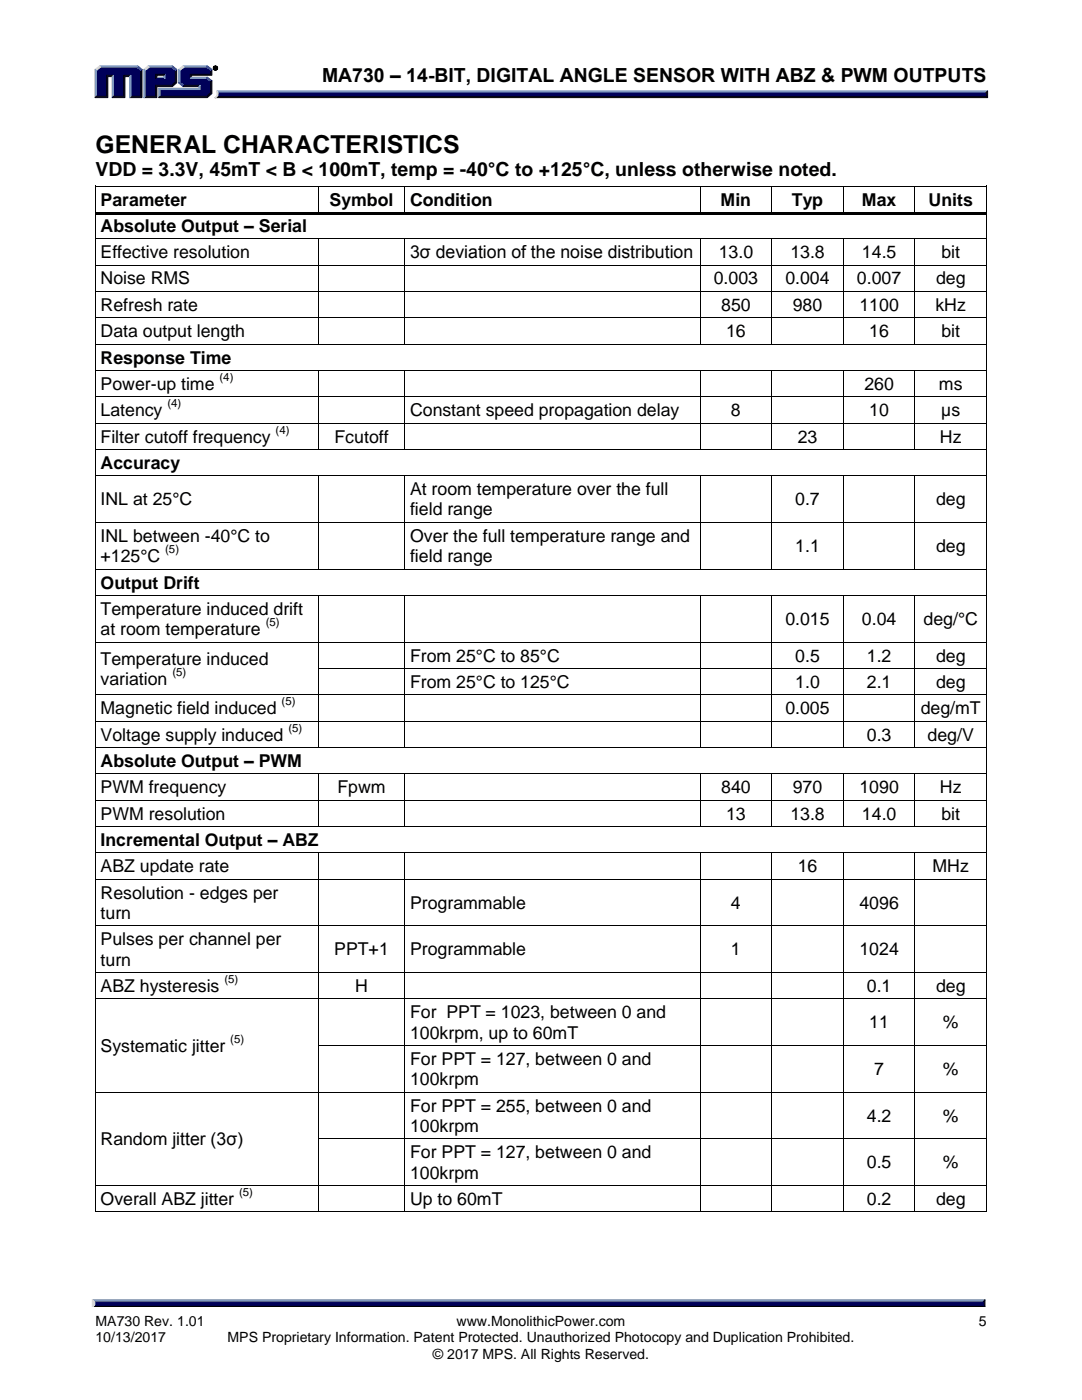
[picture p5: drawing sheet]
<svg xmlns="http://www.w3.org/2000/svg" width="216mm" height="279mm" viewBox="0 0 216 279" stroke-linecap="round" stroke-linejoin="round" font-family="sans-serif">
<g fill="#8099bf" stroke="#8099bf" stroke-width=".2">
<path d="M43.3 18.1h153.8l-.4 .7h-153.2z"/>
<path d="M31.3 15.4h1.4l.2 .3h-1.9z"/>
<path d="M36.5 13.1h4.9l-.3 .3h-4.4z"/>
<path d="M35.6 13.8l.3 .3v2.3l-.3 .1z"/>
<path d="M31.7 17.6h8v-.3l.3-.3v.9h-8.1z"/>
<path d="M31.7 17.6l.2 .3v1.3l-.2 .3z"/>
<path d="M38.2 15.4h3.2l-.2 .3h-3.2z"/>
<path d="M29.6 13.1h4.8l-.2 .3h-4.4z"/>
<path d="M28.7 13.8l.3 .3v5.1l-.3 .3z"/>
<path d="M32.9 14.8v.9l-.2-.3v-.4z"/>
<path d="M19.9 13.1h7.6l-.3 .3h-7.1z"/>
<path d="M19 13.8l.2 .3v5.1l-.2 .3z"/>
<path d="M22.4 15.3l.2-.3v4.2l-.2 .3z"/>
<path d="M25.8 15.3l.3-.3v4.2l-.3 .3z"/>
<path d="M18.4 259.4h178.1l-.4 .7h-177.2z"/>
</g>
<g fill="#000" stroke="#000" stroke-width=".2">
<path d="M43.5 18.8h153.2l.4 .7h-154.2a.67 .67 0 0 0 .6-.7zM18.9 260.1h177.3l.3 .8h-178.1z"/>
<path d="M42.5 13.6a.5 .5 0 0 1 1 0 .5 .5 0 0 1-1 0zM42.6 13.6a.4 .4 0 0 0 .8 0 .4 .4 0 0 0-.8 0zM42.8 13.4h.3l.1 .4-.2-.2-.2 .2zM42.9 13.4l.1 .2 .1-.1z"/>
</g>
<g fill="#000026" stroke="#000026" stroke-width=".2">
<path d="M197.1 18.1v1.4l-.4-.4v-.5z"/>
<path d="M36.7 17h3.3l-.3 .3h-3.2z"/>
<path d="M38 14.8h4v-.7l.3-.3v1.2h-4.1v.4l-.2 .3z"/>
<path d="M31.9 19.2h9.2l.9-.7v-2.2l.3-.2v2.6l-.9 .8h-9.7z"/>
<path d="M31 17h3.2l.8-.6v-2.3l.3-.3v2.7l-.9 .8h-3.1v2.2h-2.6l.3-.3h2z"/>
<path d="M31 14.8h1.9l-.2 .2h-1.4v.4l-.3 .3z"/>
<path d="M28.1 14.1l.2-.3v5.7h-2.5l.3-.3h2z"/>
<path d="M21.2 15h1.4l-.2 .3h-.9v4.2h-2.5l.2-.3h2z"/>
<path d="M24.7 15h1.4l-.3 .3h-.9v4.2h-2.5l.2-.3h2.1z"/>
<path d="M196.5 259.4v1.5l-.3-.4v-.6z"/>
</g>
<g fill="#000059" stroke="#000059" stroke-width=".2">
<path d="M43.5 18.6h153.2v.5h-153.3z"/>
<path d="M19.2 14.1l.9-.7h7.1l.9 .7v5.1h-2v-4.2h-1.4v4.2h-2.1v-4.2h-1.4v4.2h-2z"/>
<path d="M29 14.1l.8-.7h2.1v1.4h-.9v.9h1.9v-.9h-1.2v-1.4h2.5l.8 .7v2.3l-.8 .6h-3.2v2.2h-2z"/>
<path d="M31.9 17.9h8v-.9h-3.2l-.8-.6v-2.3l.8-.7h4.4l.9 .7v.7h-4v.9h3.1l.9 .6v2.2l-.9 .7h-9.2z"/>
<path d="M18.9 259.9h177.3v.6h-177.3z"/>
</g>
<g fill="#d9d9d9" stroke="#d9d9d9" stroke-width=".2">
<path d="M43.3 18.1l.2 .5a.81 .81 0 0 1-.6 .9 1.13 1.13 0 0 0 .4-1.4z"/>
<path d="M35.6 13.8l.9-.7 .2 .3-.8 .7z"/>
<path d="M28.7 13.8l.9-.7 .2 .3-.8 .7z"/>
<path d="M19 13.8l.9-.7 .2 .3-.9 .7z"/>
<path d="M18.4 259.4l.5 .5v.5l-.5 .5z"/>
</g>
<g fill="#1a5999" stroke="#1a5999" stroke-width=".2">
<path d="M35.6 16.5l.3-.1 .8 .6-.2 .3z"/>
<path d="M41.4 15.4l.9 .7-.3 .2-.9-.6z"/>
<path d="M34.4 13.1l.9 .7-.3 .3-.8-.7z"/>
<path d="M27.5 13.1l.8 .7-.2 .3-.9-.7z"/>
<path d="M41.4 13.1l.9 .7-.3 .3-.9-.7z"/>
</g>
<g fill="#000">
<path d="M19 37.1h.1v.7h-.1z" fill-rule="evenodd"/>
<path d="M19 37.1h.1v.1h-.1z" fill-rule="evenodd"/>
<path d="M63.4 37.2h.2v.6h-.2z" fill-rule="evenodd"/>
<path d="M63.4 37.1h.2v.1h-.2z" fill-rule="evenodd"/>
<path d="M80.7 37.2h.2v.6h-.2z" fill-rule="evenodd"/>
<path d="M80.7 37.1h.2v.1h-.2z" fill-rule="evenodd"/>
<path d="M139.6 37.2h.2v.6h-.2z" fill-rule="evenodd"/>
<path d="M139.6 37.1h.2v.1h-.2z" fill-rule="evenodd"/>
<path d="M153.9 37.2h.2v.6h-.2z" fill-rule="evenodd"/>
<path d="M153.9 37.1h.2v.1h-.2z" fill-rule="evenodd"/>
<path d="M168.2 37.2h.2v.6h-.2z" fill-rule="evenodd"/>
<path d="M168.2 37.1h.2v.1h-.2z" fill-rule="evenodd"/>
<path d="M182.5 37.2h.2v.6h-.2z" fill-rule="evenodd"/>
<path d="M182.5 37.1h.2v.1h-.2z" fill-rule="evenodd"/>
<path d="M196.8 37.1h.2v.7h-.2z" fill-rule="evenodd"/>
<path d="M196.8 37.1h.2v.1h-.2z" fill-rule="evenodd"/>
<path d="M19 42.3h.1v.7h-.1z" fill-rule="evenodd"/>
<path d="M19 47.6h.1v.7h-.1z" fill-rule="evenodd"/>
<path d="M19 52.8h.1v.7h-.1z" fill-rule="evenodd"/>
<path d="M19 58.1h.1v.7h-.1z" fill-rule="evenodd"/>
<path d="M19.1 42.3h44.3v.5h-44.3z" fill-rule="evenodd"/>
<path d="M63.4 42.3h.6v.5h-.6z" fill-rule="evenodd"/>
<path d="M63.4 47.7h.2v.6h-.2z" fill-rule="evenodd"/>
<path d="M63.4 47.6h.2v.1h-.2z" fill-rule="evenodd"/>
<path d="M63.4 52.8h.2v.7h-.2z" fill-rule="evenodd"/>
<path d="M63.4 58.1h.2v.7h-.2z" fill-rule="evenodd"/>
<path d="M64 42.3h16.7v.5h-16.7z" fill-rule="evenodd"/>
<path d="M80.7 42.3h.5v.5h-.5z" fill-rule="evenodd"/>
<path d="M80.7 47.7h.2v.6h-.2z" fill-rule="evenodd"/>
<path d="M80.7 47.6h.2v.1h-.2z" fill-rule="evenodd"/>
<path d="M80.7 52.8h.2v.7h-.2z" fill-rule="evenodd"/>
<path d="M80.7 58.1h.2v.7h-.2z" fill-rule="evenodd"/>
<path d="M81.2 42.3h58.4v.5h-58.4z" fill-rule="evenodd"/>
<path d="M139.6 42.3h.6v.5h-.6z" fill-rule="evenodd"/>
<path d="M139.6 47.7h.2v.6h-.2z" fill-rule="evenodd"/>
<path d="M139.6 47.6h.2v.1h-.2z" fill-rule="evenodd"/>
<path d="M139.6 52.8h.2v.7h-.2z" fill-rule="evenodd"/>
<path d="M139.6 58.1h.2v.7h-.2z" fill-rule="evenodd"/>
<path d="M140.2 42.3h13.7v.5h-13.7z" fill-rule="evenodd"/>
<path d="M153.9 42.3h.5v.5h-.5z" fill-rule="evenodd"/>
<path d="M153.9 47.7h.2v.6h-.2z" fill-rule="evenodd"/>
<path d="M153.9 47.6h.2v.1h-.2z" fill-rule="evenodd"/>
<path d="M153.9 52.8h.2v.7h-.2z" fill-rule="evenodd"/>
<path d="M153.9 58.1h.2v.7h-.2z" fill-rule="evenodd"/>
<path d="M154.4 42.3h13.8v.5h-13.8z" fill-rule="evenodd"/>
<path d="M168.2 42.3h.5v.5h-.5z" fill-rule="evenodd"/>
<path d="M168.2 47.7h.2v.6h-.2z" fill-rule="evenodd"/>
<path d="M168.2 47.6h.2v.1h-.2z" fill-rule="evenodd"/>
<path d="M168.2 52.8h.2v.7h-.2z" fill-rule="evenodd"/>
<path d="M168.2 58.1h.2v.7h-.2z" fill-rule="evenodd"/>
<path d="M168.7 42.3h13.8v.5h-13.8z" fill-rule="evenodd"/>
<path d="M182.5 42.3h.5v.5h-.5z" fill-rule="evenodd"/>
<path d="M182.5 47.7h.2v.6h-.2z" fill-rule="evenodd"/>
<path d="M182.5 47.6h.2v.1h-.2z" fill-rule="evenodd"/>
<path d="M182.5 52.8h.2v.7h-.2z" fill-rule="evenodd"/>
<path d="M182.5 58.1h.2v.7h-.2z" fill-rule="evenodd"/>
<path d="M183 42.3h13.8v.5h-13.8z" fill-rule="evenodd"/>
<path d="M196.8 42.3h.2v.7h-.2z" fill-rule="evenodd"/>
<path d="M196.8 47.6h.2v.7h-.2z" fill-rule="evenodd"/>
<path d="M196.8 52.8h.2v.7h-.2z" fill-rule="evenodd"/>
<path d="M196.8 58.1h.2v.7h-.2z" fill-rule="evenodd"/>
<path d="M19 63.3h.1v.7h-.1z" fill-rule="evenodd"/>
<path d="M19 68.6h.1v.7h-.1z" fill-rule="evenodd"/>
<path d="M19 73.9h.1v.7h-.1z" fill-rule="evenodd"/>
<path d="M19 79.1h.1v.7h-.1z" fill-rule="evenodd"/>
<path d="M63.4 63.3h.2v.7h-.2z" fill-rule="evenodd"/>
<path d="M63.4 68.6h.2v.2h-.2z" fill-rule="evenodd"/>
<path d="M63.4 74h.2v.6h-.2z" fill-rule="evenodd"/>
<path d="M63.4 73.9h.2v.1h-.2z" fill-rule="evenodd"/>
<path d="M63.4 79.1h.2v.7h-.2z" fill-rule="evenodd"/>
<path d="M80.7 63.3h.2v.7h-.2z" fill-rule="evenodd"/>
<path d="M80.7 68.6h.2v.2h-.2z" fill-rule="evenodd"/>
<path d="M80.7 74h.2v.6h-.2z" fill-rule="evenodd"/>
<path d="M80.7 73.9h.2v.1h-.2z" fill-rule="evenodd"/>
<path d="M80.7 79.1h.2v.7h-.2z" fill-rule="evenodd"/>
<path d="M139.6 63.3h.2v.7h-.2z" fill-rule="evenodd"/>
<path d="M139.6 68.6h.2v.2h-.2z" fill-rule="evenodd"/>
<path d="M139.6 74h.2v.6h-.2z" fill-rule="evenodd"/>
<path d="M139.6 73.9h.2v.1h-.2z" fill-rule="evenodd"/>
<path d="M139.6 79.1h.2v.7h-.2z" fill-rule="evenodd"/>
<path d="M153.9 63.3h.2v.7h-.2z" fill-rule="evenodd"/>
<path d="M153.9 68.6h.2v.2h-.2z" fill-rule="evenodd"/>
<path d="M153.9 74h.2v.6h-.2z" fill-rule="evenodd"/>
<path d="M153.9 73.9h.2v.1h-.2z" fill-rule="evenodd"/>
<path d="M153.9 79.1h.2v.7h-.2z" fill-rule="evenodd"/>
<path d="M168.2 63.3h.2v.7h-.2z" fill-rule="evenodd"/>
<path d="M168.2 68.6h.2v.2h-.2z" fill-rule="evenodd"/>
<path d="M168.2 74h.2v.6h-.2z" fill-rule="evenodd"/>
<path d="M168.2 73.9h.2v.1h-.2z" fill-rule="evenodd"/>
<path d="M168.2 79.1h.2v.7h-.2z" fill-rule="evenodd"/>
<path d="M182.5 63.3h.2v.7h-.2z" fill-rule="evenodd"/>
<path d="M182.5 68.6h.2v.2h-.2z" fill-rule="evenodd"/>
<path d="M182.5 74h.2v.6h-.2z" fill-rule="evenodd"/>
<path d="M182.5 73.9h.2v.1h-.2z" fill-rule="evenodd"/>
<path d="M182.5 79.1h.2v.7h-.2z" fill-rule="evenodd"/>
<path d="M196.8 63.3h.2v.7h-.2z" fill-rule="evenodd"/>
<path d="M196.8 68.6h.2v.7h-.2z" fill-rule="evenodd"/>
<path d="M196.8 73.9h.2v.7h-.2z" fill-rule="evenodd"/>
<path d="M196.8 79.1h.2v.7h-.2z" fill-rule="evenodd"/>
<path d="M19 84.4h.1v.7h-.1z" fill-rule="evenodd"/>
<path d="M19 89.6h.1v.7h-.1z" fill-rule="evenodd"/>
<path d="M19 94.9h.1v.7h-.1z" fill-rule="evenodd"/>
<path d="M63.4 84.4h.2v.7h-.2z" fill-rule="evenodd"/>
<path d="M63.4 89.6h.2v.2h-.2z" fill-rule="evenodd"/>
<path d="M63.4 95h.2v.6h-.2z" fill-rule="evenodd"/>
<path d="M63.4 94.9h.2v.1h-.2z" fill-rule="evenodd"/>
<path d="M80.7 84.4h.2v.7h-.2z" fill-rule="evenodd"/>
<path d="M80.7 89.6h.2v.2h-.2z" fill-rule="evenodd"/>
<path d="M80.7 95h.2v.6h-.2z" fill-rule="evenodd"/>
<path d="M80.7 94.9h.2v.1h-.2z" fill-rule="evenodd"/>
<path d="M139.6 84.4h.2v.7h-.2z" fill-rule="evenodd"/>
<path d="M139.6 89.6h.2v.2h-.2z" fill-rule="evenodd"/>
<path d="M139.6 95h.2v.6h-.2z" fill-rule="evenodd"/>
<path d="M139.6 94.9h.2v.1h-.2z" fill-rule="evenodd"/>
<path d="M153.9 84.4h.2v.7h-.2z" fill-rule="evenodd"/>
<path d="M153.9 89.6h.2v.2h-.2z" fill-rule="evenodd"/>
<path d="M153.9 95h.2v.6h-.2z" fill-rule="evenodd"/>
<path d="M153.9 94.9h.2v.1h-.2z" fill-rule="evenodd"/>
<path d="M168.2 84.4h.2v.7h-.2z" fill-rule="evenodd"/>
<path d="M168.2 89.6h.2v.2h-.2z" fill-rule="evenodd"/>
<path d="M168.2 95h.2v.6h-.2z" fill-rule="evenodd"/>
<path d="M168.2 94.9h.2v.1h-.2z" fill-rule="evenodd"/>
<path d="M182.5 84.4h.2v.7h-.2z" fill-rule="evenodd"/>
<path d="M182.5 89.6h.2v.2h-.2z" fill-rule="evenodd"/>
<path d="M182.5 95h.2v.6h-.2z" fill-rule="evenodd"/>
<path d="M182.5 94.9h.2v.1h-.2z" fill-rule="evenodd"/>
<path d="M196.8 84.4h.2v.7h-.2z" fill-rule="evenodd"/>
<path d="M196.8 89.6h.2v.7h-.2z" fill-rule="evenodd"/>
<path d="M196.8 94.9h.2v.7h-.2z" fill-rule="evenodd"/>
<path d="M19 104.2h.1v.7h-.1z" fill-rule="evenodd"/>
<path d="M19 113.5h.1v.7h-.1z" fill-rule="evenodd"/>
<path d="M19 118.8h.1v.7h-.1z" fill-rule="evenodd"/>
<path d="M63.4 104.2h.2v.7h-.2z" fill-rule="evenodd"/>
<path d="M63.4 113.5h.2v.2h-.2z" fill-rule="evenodd"/>
<path d="M63.4 118.9h.2v.6h-.2z" fill-rule="evenodd"/>
<path d="M63.4 118.8h.2v.1h-.2z" fill-rule="evenodd"/>
<path d="M80.7 104.2h.2v.7h-.2z" fill-rule="evenodd"/>
<path d="M80.7 113.5h.2v.2h-.2z" fill-rule="evenodd"/>
<path d="M80.7 118.9h.2v.6h-.2z" fill-rule="evenodd"/>
<path d="M80.7 118.8h.2v.1h-.2z" fill-rule="evenodd"/>
<path d="M139.6 104.2h.2v.7h-.2z" fill-rule="evenodd"/>
<path d="M139.6 113.5h.2v.2h-.2z" fill-rule="evenodd"/>
<path d="M139.6 118.9h.2v.6h-.2z" fill-rule="evenodd"/>
<path d="M139.6 118.8h.2v.1h-.2z" fill-rule="evenodd"/>
<path d="M153.9 104.2h.2v.7h-.2z" fill-rule="evenodd"/>
<path d="M153.9 113.5h.2v.2h-.2z" fill-rule="evenodd"/>
<path d="M153.9 118.9h.2v.6h-.2z" fill-rule="evenodd"/>
<path d="M153.9 118.8h.2v.1h-.2z" fill-rule="evenodd"/>
<path d="M168.2 104.2h.2v.7h-.2z" fill-rule="evenodd"/>
<path d="M168.2 113.5h.2v.2h-.2z" fill-rule="evenodd"/>
<path d="M168.2 118.9h.2v.6h-.2z" fill-rule="evenodd"/>
<path d="M168.2 118.8h.2v.1h-.2z" fill-rule="evenodd"/>
<path d="M182.5 104.2h.2v.7h-.2z" fill-rule="evenodd"/>
<path d="M182.5 113.5h.2v.2h-.2z" fill-rule="evenodd"/>
<path d="M182.5 118.9h.2v.6h-.2z" fill-rule="evenodd"/>
<path d="M182.5 118.8h.2v.1h-.2z" fill-rule="evenodd"/>
<path d="M196.8 104.2h.2v.7h-.2z" fill-rule="evenodd"/>
<path d="M196.8 113.5h.2v.7h-.2z" fill-rule="evenodd"/>
<path d="M196.8 118.8h.2v.7h-.2z" fill-rule="evenodd"/>
<path d="M19 128.1h.1v.7h-.1z" fill-rule="evenodd"/>
<path d="M19 133.3h.1v.7h-.1z" fill-rule="evenodd"/>
<path d="M19 138.6h.1v.7h-.1z" fill-rule="evenodd"/>
<path d="M63.4 128.1h.2v.7h-.2z" fill-rule="evenodd"/>
<path d="M63.4 133.3h.2v.7h-.2z" fill-rule="evenodd"/>
<path d="M63.4 138.6h.2v.7h-.2z" fill-rule="evenodd"/>
<path d="M80.7 128.1h.2v.7h-.2z" fill-rule="evenodd"/>
<path d="M80.7 133.3h.2v.7h-.2z" fill-rule="evenodd"/>
<path d="M80.7 138.6h.2v.7h-.2z" fill-rule="evenodd"/>
<path d="M139.6 128.1h.2v.7h-.2z" fill-rule="evenodd"/>
<path d="M139.6 133.3h.2v.7h-.2z" fill-rule="evenodd"/>
<path d="M139.6 138.6h.2v.7h-.2z" fill-rule="evenodd"/>
<path d="M153.9 128.1h.2v.7h-.2z" fill-rule="evenodd"/>
<path d="M153.9 133.3h.2v.7h-.2z" fill-rule="evenodd"/>
<path d="M153.9 138.6h.2v.7h-.2z" fill-rule="evenodd"/>
<path d="M168.2 128.1h.2v.7h-.2z" fill-rule="evenodd"/>
<path d="M168.2 133.3h.2v.7h-.2z" fill-rule="evenodd"/>
<path d="M168.2 138.6h.2v.7h-.2z" fill-rule="evenodd"/>
<path d="M182.5 128.1h.2v.7h-.2z" fill-rule="evenodd"/>
<path d="M182.5 133.3h.2v.7h-.2z" fill-rule="evenodd"/>
<path d="M182.5 138.6h.2v.7h-.2z" fill-rule="evenodd"/>
<path d="M196.8 128.1h.2v.7h-.2z" fill-rule="evenodd"/>
<path d="M196.8 133.3h.2v.7h-.2z" fill-rule="evenodd"/>
<path d="M196.8 138.6h.2v.7h-.2z" fill-rule="evenodd"/>
<path d="M19 143.8h.1v.7h-.1z" fill-rule="evenodd"/>
<path d="M19 149.1h.1v.7h-.1z" fill-rule="evenodd"/>
<path d="M19 154.4h.1v.7h-.1z" fill-rule="evenodd"/>
<path d="M63.4 143.8h.2v.7h-.2z" fill-rule="evenodd"/>
<path d="M63.4 149.1h.2v.2h-.2z" fill-rule="evenodd"/>
<path d="M63.4 154.5h.2v.6h-.2z" fill-rule="evenodd"/>
<path d="M63.4 154.4h.2v.1h-.2z" fill-rule="evenodd"/>
<path d="M80.7 143.8h.2v.7h-.2z" fill-rule="evenodd"/>
<path d="M80.7 149.1h.2v.2h-.2z" fill-rule="evenodd"/>
<path d="M80.7 154.5h.2v.6h-.2z" fill-rule="evenodd"/>
<path d="M80.7 154.4h.2v.1h-.2z" fill-rule="evenodd"/>
<path d="M139.6 143.8h.2v.7h-.2z" fill-rule="evenodd"/>
<path d="M139.6 149.1h.2v.2h-.2z" fill-rule="evenodd"/>
<path d="M139.6 154.5h.2v.6h-.2z" fill-rule="evenodd"/>
<path d="M139.6 154.4h.2v.1h-.2z" fill-rule="evenodd"/>
<path d="M153.9 143.8h.2v.7h-.2z" fill-rule="evenodd"/>
<path d="M153.9 149.1h.2v.2h-.2z" fill-rule="evenodd"/>
<path d="M153.9 154.5h.2v.6h-.2z" fill-rule="evenodd"/>
<path d="M153.9 154.4h.2v.1h-.2z" fill-rule="evenodd"/>
<path d="M168.2 143.8h.2v.7h-.2z" fill-rule="evenodd"/>
<path d="M168.2 149.1h.2v.2h-.2z" fill-rule="evenodd"/>
<path d="M168.2 154.5h.2v.6h-.2z" fill-rule="evenodd"/>
<path d="M168.2 154.4h.2v.1h-.2z" fill-rule="evenodd"/>
<path d="M182.5 143.8h.2v.7h-.2z" fill-rule="evenodd"/>
<path d="M182.5 149.1h.2v.2h-.2z" fill-rule="evenodd"/>
<path d="M182.5 154.5h.2v.6h-.2z" fill-rule="evenodd"/>
<path d="M182.5 154.4h.2v.1h-.2z" fill-rule="evenodd"/>
<path d="M196.8 143.8h.2v.7h-.2z" fill-rule="evenodd"/>
<path d="M196.8 149.1h.2v.7h-.2z" fill-rule="evenodd"/>
<path d="M196.8 154.4h.2v.7h-.2z" fill-rule="evenodd"/>
<path d="M19 159.6h.1v.7h-.1z" fill-rule="evenodd"/>
<path d="M19 164.9h.1v.7h-.1z" fill-rule="evenodd"/>
<path d="M19 170.1h.1v.7h-.1z" fill-rule="evenodd"/>
<path d="M19 175.4h.1v.7h-.1z" fill-rule="evenodd"/>
<path d="M63.4 159.6h.2v.7h-.2z" fill-rule="evenodd"/>
<path d="M63.4 164.9h.2v.2h-.2z" fill-rule="evenodd"/>
<path d="M63.4 170.3h.2v.5h-.2z" fill-rule="evenodd"/>
<path d="M63.4 170.1h.2v.2h-.2z" fill-rule="evenodd"/>
<path d="M63.4 175.4h.2v.7h-.2z" fill-rule="evenodd"/>
<path d="M80.7 159.6h.2v.7h-.2z" fill-rule="evenodd"/>
<path d="M80.7 164.9h.2v.2h-.2z" fill-rule="evenodd"/>
<path d="M80.7 170.3h.2v.5h-.2z" fill-rule="evenodd"/>
<path d="M80.7 170.1h.2v.2h-.2z" fill-rule="evenodd"/>
<path d="M80.7 175.4h.2v.7h-.2z" fill-rule="evenodd"/>
<path d="M139.6 159.6h.2v.7h-.2z" fill-rule="evenodd"/>
<path d="M139.6 164.9h.2v.2h-.2z" fill-rule="evenodd"/>
<path d="M139.6 170.3h.2v.5h-.2z" fill-rule="evenodd"/>
<path d="M139.6 170.1h.2v.2h-.2z" fill-rule="evenodd"/>
<path d="M139.6 175.4h.2v.7h-.2z" fill-rule="evenodd"/>
<path d="M153.9 159.6h.2v.7h-.2z" fill-rule="evenodd"/>
<path d="M153.9 164.9h.2v.2h-.2z" fill-rule="evenodd"/>
<path d="M153.9 170.3h.2v.5h-.2z" fill-rule="evenodd"/>
<path d="M153.9 170.1h.2v.2h-.2z" fill-rule="evenodd"/>
<path d="M153.9 175.4h.2v.7h-.2z" fill-rule="evenodd"/>
<path d="M168.2 159.6h.2v.7h-.2z" fill-rule="evenodd"/>
<path d="M168.2 164.9h.2v.2h-.2z" fill-rule="evenodd"/>
<path d="M168.2 170.3h.2v.5h-.2z" fill-rule="evenodd"/>
<path d="M168.2 170.1h.2v.2h-.2z" fill-rule="evenodd"/>
<path d="M168.2 175.4h.2v.7h-.2z" fill-rule="evenodd"/>
<path d="M182.5 159.6h.2v.7h-.2z" fill-rule="evenodd"/>
<path d="M182.5 164.9h.2v.2h-.2z" fill-rule="evenodd"/>
<path d="M182.5 170.3h.2v.5h-.2z" fill-rule="evenodd"/>
<path d="M182.5 170.1h.2v.2h-.2z" fill-rule="evenodd"/>
<path d="M182.5 175.4h.2v.7h-.2z" fill-rule="evenodd"/>
<path d="M196.8 159.6h.2v.7h-.2z" fill-rule="evenodd"/>
<path d="M196.8 164.9h.2v.7h-.2z" fill-rule="evenodd"/>
<path d="M196.8 170.1h.2v.7h-.2z" fill-rule="evenodd"/>
<path d="M196.8 175.4h.2v.7h-.2z" fill-rule="evenodd"/>
<path d="M19 184.7h.1v.7h-.1z" fill-rule="evenodd"/>
<path d="M19 194h.1v.7h-.1z" fill-rule="evenodd"/>
<path d="M19 199.3h.1v.7h-.1z" fill-rule="evenodd"/>
<path d="M63.4 184.7h.2v.7h-.2z" fill-rule="evenodd"/>
<path d="M63.4 194h.2v.7h-.2z" fill-rule="evenodd"/>
<path d="M63.4 199.3h.2v.7h-.2z" fill-rule="evenodd"/>
<path d="M80.7 184.7h.2v.7h-.2z" fill-rule="evenodd"/>
<path d="M80.7 194h.2v.7h-.2z" fill-rule="evenodd"/>
<path d="M80.7 199.3h.2v.7h-.2z" fill-rule="evenodd"/>
<path d="M139.6 184.7h.2v.7h-.2z" fill-rule="evenodd"/>
<path d="M139.6 194h.2v.7h-.2z" fill-rule="evenodd"/>
<path d="M139.6 199.3h.2v.7h-.2z" fill-rule="evenodd"/>
<path d="M153.9 184.7h.2v.7h-.2z" fill-rule="evenodd"/>
<path d="M153.9 194h.2v.7h-.2z" fill-rule="evenodd"/>
<path d="M153.9 199.3h.2v.7h-.2z" fill-rule="evenodd"/>
<path d="M168.2 184.7h.2v.7h-.2z" fill-rule="evenodd"/>
<path d="M168.2 194h.2v.7h-.2z" fill-rule="evenodd"/>
<path d="M168.2 199.3h.2v.7h-.2z" fill-rule="evenodd"/>
<path d="M182.5 184.7h.2v.7h-.2z" fill-rule="evenodd"/>
<path d="M182.5 194h.2v.7h-.2z" fill-rule="evenodd"/>
<path d="M182.5 199.3h.2v.7h-.2z" fill-rule="evenodd"/>
<path d="M196.8 184.7h.2v.7h-.2z" fill-rule="evenodd"/>
<path d="M196.8 194h.2v.7h-.2z" fill-rule="evenodd"/>
<path d="M196.8 199.3h.2v.7h-.2z" fill-rule="evenodd"/>
<path d="M19 208.6h.1v.7h-.1z" fill-rule="evenodd"/>
<path d="M19 217.9h.1v.7h-.1z" fill-rule="evenodd"/>
<path d="M63.4 208.6h.2v.7h-.2z" fill-rule="evenodd"/>
<path d="M63.4 217.9h.2v.7h-.2z" fill-rule="evenodd"/>
<path d="M80.7 208.6h.2v.7h-.2z" fill-rule="evenodd"/>
<path d="M80.7 217.9h.2v.7h-.2z" fill-rule="evenodd"/>
<path d="M139.6 208.6h.2v.7h-.2z" fill-rule="evenodd"/>
<path d="M139.6 217.9h.2v.7h-.2z" fill-rule="evenodd"/>
<path d="M153.9 208.6h.2v.7h-.2z" fill-rule="evenodd"/>
<path d="M153.9 217.9h.2v.7h-.2z" fill-rule="evenodd"/>
<path d="M168.2 208.6h.2v.7h-.2z" fill-rule="evenodd"/>
<path d="M168.2 217.9h.2v.7h-.2z" fill-rule="evenodd"/>
<path d="M182.5 208.6h.2v.7h-.2z" fill-rule="evenodd"/>
<path d="M182.5 217.9h.2v.7h-.2z" fill-rule="evenodd"/>
<path d="M196.8 208.6h.2v.7h-.2z" fill-rule="evenodd"/>
<path d="M196.8 217.9h.2v.7h-.2z" fill-rule="evenodd"/>
<path d="M19 227.2h.1v.7h-.1z" fill-rule="evenodd"/>
<path d="M19 236.5h.1v.7h-.1z" fill-rule="evenodd"/>
<path d="M63.4 227.2h.2v.7h-.2z" fill-rule="evenodd"/>
<path d="M63.4 236.5h.2v.7h-.2z" fill-rule="evenodd"/>
<path d="M80.7 227.2h.2v.7h-.2z" fill-rule="evenodd"/>
<path d="M80.7 236.5h.2v.7h-.2z" fill-rule="evenodd"/>
<path d="M139.6 227.2h.2v.7h-.2z" fill-rule="evenodd"/>
<path d="M139.6 236.5h.2v.7h-.2z" fill-rule="evenodd"/>
<path d="M153.9 227.2h.2v.7h-.2z" fill-rule="evenodd"/>
<path d="M153.9 236.5h.2v.7h-.2z" fill-rule="evenodd"/>
<path d="M168.2 227.2h.2v.7h-.2z" fill-rule="evenodd"/>
<path d="M168.2 236.5h.2v.7h-.2z" fill-rule="evenodd"/>
<path d="M182.5 227.2h.2v.7h-.2z" fill-rule="evenodd"/>
<path d="M182.5 236.5h.2v.7h-.2z" fill-rule="evenodd"/>
<path d="M196.8 227.2h.2v.7h-.2z" fill-rule="evenodd"/>
<path d="M196.8 236.5h.2v.7h-.2z" fill-rule="evenodd"/>
<path d="M19 241.8h.1v.1h-.1z" fill-rule="evenodd"/>
<path d="M19 241.8h.1v.1h-.1z" fill-rule="evenodd"/>
<path d="M63.4 241.8h.2v.1h-.2z" fill-rule="evenodd"/>
<path d="M80.7 241.8h.2v.1h-.2z" fill-rule="evenodd"/>
<path d="M139.6 241.8h.2v.1h-.2z" fill-rule="evenodd"/>
<path d="M153.9 241.8h.2v.1h-.2z" fill-rule="evenodd"/>
<path d="M168.2 241.8h.2v.1h-.2z" fill-rule="evenodd"/>
<path d="M182.5 241.8h.2v.1h-.2z" fill-rule="evenodd"/>
<path d="M196.8 241.8h.2v.1h-.2z" fill-rule="evenodd"/>
<path d="M196.8 241.8h.2v.1h-.2z" fill-rule="evenodd"/>
</g>
<g fill="none" stroke="#000" stroke-width=".2">
<path d="M19 37.8v4.5M19.1 37.1h44.3M63.5 37.8v4.5M63.6 37.1h17.1M80.8 37.8v4.5M80.9 37.1h58.7M139.7 37.8v4.5M139.8 37.1h14.1M154 37.8v4.5M154.1 37.1h14.1M168.3 37.8v4.5M168.4 37.1h14.1"/>
<path d="M182.6 37.8v4.5M182.7 37.1h14.1M196.9 37.8v4.5M19 43v4.6M19 48.3v4.5M19 53.5v4.6M19 58.8v4.5M19.1 47.6h44.3M19.1 52.9h44.3M19.1 58.2h44.3M63.5 48.3v4.5M63.5 53.5v4.6"/>
<path d="M63.5 58.8v4.5M63.6 47.6h17.1M63.6 52.9h17.1M63.6 58.2h17.1M80.8 48.3v4.5M80.8 53.5v4.6M80.8 58.8v4.5M80.9 47.6h58.7M80.9 52.9h58.7M80.9 58.2h58.7M139.7 48.3v4.5M139.7 53.5v4.6"/>
<path d="M139.7 58.8v4.5M139.8 47.6h14.1M139.8 52.9h14.1M139.8 58.2h14.1M154 48.3v4.5M154 53.5v4.6M154 58.8v4.5M154.1 47.6h14.1M154.1 52.9h14.1M154.1 58.2h14.1M168.3 48.3v4.5M168.3 53.5v4.6"/>
<path d="M168.3 58.8v4.5M168.4 47.6h14.1M168.4 52.9h14.1M168.4 58.2h14.1M182.6 48.3v4.5M182.6 53.5v4.6M182.6 58.8v4.5M182.7 47.6h14.1M182.7 52.9h14.1M182.7 58.2h14.1M196.9 43v4.6M196.9 48.3v4.5"/>
<path d="M196.9 53.5v4.6M196.9 58.8v4.5M19 64v4.6M19 69.3v4.6M19 74.6v4.5M19 79.8v4.6M19.1 63.4h44.3M19.1 68.7h44.3M19.1 73.9h44.3M19.1 79.2h44.3M63.5 64v4.6M63.5 74.6v4.5"/>
<path d="M63.5 79.8v4.6M63.6 63.4h17.1M63.6 68.7h17.1M63.6 73.9h17.1M63.6 79.2h17.1M80.8 64v4.6M80.8 74.6v4.5M80.8 79.8v4.6M80.9 63.4h58.7M80.9 68.7h58.7M80.9 73.9h58.7M80.9 79.2h58.7"/>
<path d="M139.7 64v4.6M139.7 74.6v4.5M139.7 79.8v4.6M139.8 63.4h14.1M139.8 68.7h14.1M139.8 73.9h14.1M139.8 79.2h14.1M154 64v4.6M154 74.6v4.5M154 79.8v4.6M154.1 63.4h14.1M154.1 68.7h14.1"/>
<path d="M154.1 73.9h14.1M154.1 79.2h14.1M168.3 64v4.6M168.3 74.6v4.5M168.3 79.8v4.6M168.4 63.4h14.1M168.4 68.7h14.1M168.4 73.9h14.1M168.4 79.2h14.1M182.6 64v4.6M182.6 74.6v4.5M182.6 79.8v4.6"/>
<path d="M182.7 63.4h14.1M182.7 68.7h14.1M182.7 73.9h14.1M182.7 79.2h14.1M196.9 64v4.6M196.9 69.3v4.6M196.9 74.6v4.5M196.9 79.8v4.6M19 85.1v4.5M19 90.3v4.6M19 95.6v8.6M19.1 84.5h44.3"/>
<path d="M19.1 89.7h44.3M19.1 95h44.3M63.5 85.1v4.5M63.5 95.6v8.6M63.6 84.5h17.1M63.6 89.7h17.1M63.6 95h17.1M80.8 85.1v4.5M80.8 95.6v8.6M80.9 84.5h58.7M80.9 89.7h58.7M80.9 95h58.7"/>
<path d="M139.7 85.1v4.5M139.7 95.6v8.6M139.8 84.5h14.1M139.8 89.7h14.1M139.8 95h14.1M154 85.1v4.5M154 95.6v8.6M154.1 84.5h14.1M154.1 89.7h14.1M154.1 95h14.1M168.3 85.1v4.5M168.3 95.6v8.6"/>
<path d="M168.4 84.5h14.1M168.4 89.7h14.1M168.4 95h14.1M182.6 85.1v4.5M182.6 95.6v8.6M182.7 84.5h14.1M182.7 89.7h14.1M182.7 95h14.1M196.9 85.1v4.5M196.9 90.3v4.6M196.9 95.6v8.6M19 104.9v8.6"/>
<path d="M19 114.2v4.6M19 119.5v8.6M19.1 104.3h44.3M19.1 113.6h44.3M19.1 118.9h44.3M63.5 104.9v8.6M63.5 119.5v8.6M63.6 104.3h17.1M63.6 113.6h17.1M63.6 118.9h17.1M80.8 104.9v8.6M80.8 119.5v8.6"/>
<path d="M80.9 104.3h58.7M80.9 113.6h58.7M80.9 118.9h58.7M139.7 104.9v8.6M139.7 119.5v8.6M139.8 104.3h14.1M139.8 113.6h14.1M139.8 118.9h14.1M154 104.9v8.6M154 119.5v8.6M154.1 104.3h14.1M154.1 113.6h14.1"/>
<path d="M154.1 118.9h14.1M168.3 104.9v8.6M168.3 119.5v8.6M168.4 104.3h14.1M168.4 113.6h14.1M168.4 118.9h14.1M182.6 104.9v8.6M182.6 119.5v8.6M182.7 104.3h14.1M182.7 113.6h14.1M182.7 118.9h14.1M196.9 104.9v8.6"/>
<path d="M196.9 114.2v4.6M196.9 119.5v8.6M19 128.8v4.5M19 134v4.6M19 139.3v4.5M19.1 128.2h44.3M19.1 138.7h44.3M63.5 128.8v4.5M63.5 134v4.6M63.5 139.3v4.5M63.6 128.2h17.1M63.6 133.4h17.1"/>
<path d="M63.6 138.7h17.1M80.8 128.8v4.5M80.8 134v4.6M80.8 139.3v4.5M80.9 128.2h58.7M80.9 133.4h58.7M80.9 138.7h58.7M139.7 128.8v4.5M139.7 134v4.6M139.7 139.3v4.5M139.8 128.2h14.1M139.8 133.4h14.1"/>
<path d="M139.8 138.7h14.1M154 128.8v4.5M154 134v4.6M154 139.3v4.5M154.1 128.2h14.1M154.1 133.4h14.1M154.1 138.7h14.1M168.3 128.8v4.5M168.3 134v4.6M168.3 139.3v4.5M168.4 128.2h14.1M168.4 133.4h14.1"/>
<path d="M168.4 138.7h14.1M182.6 128.8v4.5M182.6 134v4.6M182.6 139.3v4.5M182.7 128.2h14.1M182.7 133.4h14.1M182.7 138.7h14.1M196.9 128.8v4.5M196.9 134v4.6M196.9 139.3v4.5M19 144.5v4.6M19 149.8v4.6"/>
<path d="M19 155.1v4.5M19.1 143.9h44.3M19.1 149.2h44.3M19.1 154.4h44.3M19.1 159.7h44.3M63.5 144.5v4.6M63.5 155.1v4.5M63.6 143.9h17.1M63.6 149.2h17.1M63.6 154.4h17.1M63.6 159.7h17.1M80.8 144.5v4.6"/>
<path d="M80.8 155.1v4.5M80.9 143.9h58.7M80.9 149.2h58.7M80.9 154.4h58.7M80.9 159.7h58.7M139.7 144.5v4.6M139.7 155.1v4.5M139.8 143.9h14.1M139.8 149.2h14.1M139.8 154.4h14.1M139.8 159.7h14.1M154 144.5v4.6"/>
<path d="M154 155.1v4.5M154.1 143.9h14.1M154.1 149.2h14.1M154.1 154.4h14.1M154.1 159.7h14.1M168.3 144.5v4.6M168.3 155.1v4.5M168.4 143.9h14.1M168.4 149.2h14.1M168.4 154.4h14.1M168.4 159.7h14.1M182.6 144.5v4.6"/>
<path d="M182.6 155.1v4.5M182.7 143.9h14.1M182.7 149.2h14.1M182.7 154.4h14.1M182.7 159.7h14.1M196.9 144.5v4.6M196.9 149.8v4.6M196.9 155.1v4.5M19 160.3v4.6M19 165.6v4.5M19 170.8v4.6M19 176.1v8.6"/>
<path d="M19.1 165h44.3M19.1 170.2h44.3M19.1 175.5h44.3M63.5 160.3v4.6M63.5 170.8v4.6M63.5 176.1v8.6M63.6 165h17.1M63.6 170.2h17.1M63.6 175.5h17.1M80.8 160.3v4.6M80.8 170.8v4.6M80.8 176.1v8.6"/>
<path d="M80.9 165h58.7M80.9 170.2h58.7M80.9 175.5h58.7M139.7 160.3v4.6M139.7 170.8v4.6M139.7 176.1v8.6M139.8 165h14.1M139.8 170.2h14.1M139.8 175.5h14.1M154 160.3v4.6M154 170.8v4.6M154 176.1v8.6"/>
<path d="M154.1 165h14.1M154.1 170.2h14.1M154.1 175.5h14.1M168.3 160.3v4.6M168.3 170.8v4.6M168.3 176.1v8.6M168.4 165h14.1M168.4 170.2h14.1M168.4 175.5h14.1M182.6 160.3v4.6M182.6 170.8v4.6M182.6 176.1v8.6"/>
<path d="M182.7 165h14.1M182.7 170.2h14.1M182.7 175.5h14.1M196.9 160.3v4.6M196.9 165.6v4.5M196.9 170.8v4.6M196.9 176.1v8.6M19 185.4v8.6M19 194.7v4.6M19 200v8.6M19.1 184.8h44.3M19.1 194.1h44.3"/>
<path d="M19.1 199.4h44.3M63.5 185.4v8.6M63.5 194.7v4.6M63.5 200v8.6M63.6 184.8h17.1M63.6 194.1h17.1M63.6 199.4h17.1M80.8 185.4v8.6M80.8 194.7v4.6M80.8 200v8.6M80.9 184.8h58.7M80.9 194.1h58.7"/>
<path d="M80.9 199.4h58.7M139.7 185.4v8.6M139.7 194.7v4.6M139.7 200v8.6M139.8 184.8h14.1M139.8 194.1h14.1M139.8 199.4h14.1M154 185.4v8.6M154 194.7v4.6M154 200v8.6M154.1 184.8h14.1M154.1 194.1h14.1"/>
<path d="M154.1 199.4h14.1M168.3 185.4v8.6M168.3 194.7v4.6M168.3 200v8.6M168.4 184.8h14.1M168.4 194.1h14.1M168.4 199.4h14.1M182.6 185.4v8.6M182.6 194.7v4.6M182.6 200v8.6M182.7 184.8h14.1M182.7 194.1h14.1"/>
<path d="M182.7 199.4h14.1M196.9 185.4v8.6M196.9 194.7v4.6M196.9 200v8.6M19 209.3v8.6M19 218.6v8.6M19.1 218h44.3M63.5 209.3v8.6M63.5 218.6v8.6M63.6 208.7h17.1M63.6 218h17.1M80.8 209.3v8.6"/>
<path d="M80.8 218.6v8.6M80.9 208.7h58.7M80.9 218h58.7M139.7 209.3v8.6M139.7 218.6v8.6M139.8 208.7h14.1M139.8 218h14.1M154 209.3v8.6M154 218.6v8.6M154.1 208.7h14.1M154.1 218h14.1M168.3 209.3v8.6"/>
<path d="M168.3 218.6v8.6M168.4 208.7h14.1M168.4 218h14.1M182.6 209.3v8.6M182.6 218.6v8.6M182.7 208.7h14.1M182.7 218h14.1M196.9 209.3v8.6M196.9 218.6v8.6M19 227.9v8.6M19 237.2v4.6M19.1 236.6h44.3"/>
<path d="M63.5 227.9v8.6M63.5 237.2v4.6M63.6 227.3h17.1M63.6 236.6h17.1M80.8 227.9v8.6M80.8 237.2v4.6M80.9 227.3h58.7M80.9 236.6h58.7M139.7 227.9v8.6M139.7 237.2v4.6M139.8 227.3h14.1M139.8 236.6h14.1"/>
<path d="M154 227.9v8.6M154 237.2v4.6M154.1 227.3h14.1M154.1 236.6h14.1M168.3 227.9v8.6M168.3 237.2v4.6M168.4 227.3h14.1M168.4 236.6h14.1M182.6 227.9v8.6M182.6 237.2v4.6M182.7 227.3h14.1M182.7 236.6h14.1"/>
<path d="M196.9 227.9v8.6M196.9 237.2v4.6M19.1 241.9h44.3M63.6 241.9h17.1M80.9 241.9h58.7M139.8 241.9h14.1M154.1 241.9h14.1M168.4 241.9h14.1M182.7 241.9h14.1"/>
</g>
<text font-size="4.9" x="19" y="30.5">GENERAL CHARACTERISTICS</text>
<g font-size="3.9">
<text x="64.3" y="16.3">MA730 – 14-BIT, DIGITAL ANGLE SENSOR WITH ABZ &amp; PWM OUTPUTS</text>
<text x="19" y="35.2">VDD = 3.3V, 45mT &lt; B &lt; 100mT, temp = -40°C to +125°C, unless otherwise noted.</text>
</g>
<g font-size="3.5">
<text x="20.1" y="41">Parameter</text>
<text x="65.8" y="41">Symbol</text>
<text x="81.8" y="41">Condition</text>
<text x="143.8" y="41">Min</text>
<text x="158" y="41">Typ</text>
<text x="172" y="41">Max</text>
<text x="185.3" y="41">Units</text>
<text x="20.1" y="46.3">Absolute Output – Serial</text>
<text x="20.1" y="51.5">Effective resolution</text>
<text x="81.8" y="51.5">3σ deviation of the noise distribution</text>
<text x="143.4" y="51.5">13.0</text>
<text x="157.7" y="51.5">13.8</text>
<text x="172" y="51.5">14.5</text>
<text x="187.8" y="51.5">bit</text>
<text x="20.1" y="56.8">Noise RMS</text>
<text x="142.4" y="56.8">0.003</text>
<text x="156.7" y="56.8">0.004</text>
<text x="171" y="56.8">0.007</text>
<text x="186.8" y="56.8">deg</text>
<text x="20.1" y="62">Refresh rate</text>
<text x="143.9" y="62">850</text>
<text x="158.2" y="62">980</text>
<text x="171.5" y="62">1100</text>
<text x="186.7" y="62">kHz</text>
<text x="20.1" y="67.3">Data output length</text>
<text x="144.9" y="67.3">16</text>
<text x="173.5" y="67.3">16</text>
<text x="187.8" y="67.3">bit</text>
<text x="20.1" y="72.6">Response Time</text>
<text x="20.1" y="77.8">Power-up time</text>
<text x="172.5" y="77.8">260</text>
<text x="187.4" y="77.8">ms</text>
<text x="20.1" y="83.1">Latency</text>
<text x="81.8" y="83.1">Constant speed propagation delay</text>
<text x="145.9" y="83.1">8</text>
<text x="173.5" y="83.1">10</text>
<text x="187.8" y="83.1">µs</text>
<text x="20.1" y="88.3">Filter cutoff frequency</text>
<text x="66.7" y="88.3">Fcutoff</text>
<text x="159.2" y="88.3">23</text>
<text x="187.6" y="88.3">Hz</text>
<text x="20.1" y="93.6">Accuracy</text>
<text x="20.1" y="100.9">INL at 25°C</text>
<text x="81.8" y="98.8">At room temperature over the full</text>
<text x="158.7" y="100.9">0.7</text>
<text x="186.8" y="100.9">deg</text>
<text x="81.8" y="102.9">field range</text>
<text x="20.1" y="108.1">INL between -40°C to</text>
<text x="20.1" y="112.2">+125°C</text>
<text x="81.8" y="108.1">Over the full temperature range and</text>
<text x="81.8" y="112.2">field range</text>
<text x="158.7" y="110.2">1.1</text>
<text x="186.8" y="110.2">deg</text>
<text x="20.1" y="117.5">Output Drift</text>
<text x="20.1" y="122.7">Temperature induced drift</text>
<text x="156.7" y="124.7">0.015</text>
<text x="172" y="124.7">0.04</text>
<text x="184.3" y="124.7">deg/°C</text>
<text x="20.1" y="126.8">at room temperature</text>
<text x="20.1" y="132.6">Temperature induced</text>
<text x="20.1" y="136.7">variation</text>
<text x="81.8" y="132">From 25°C to 85°C</text>
<text x="81.8" y="137.3">From 25°C to 125°C</text>
<text x="158.7" y="132">0.5</text>
<text x="158.7" y="137.3">1.0</text>
<text x="173" y="132">1.2</text>
<text x="173" y="137.3">2.1</text>
<text x="186.8" y="132">deg</text>
<text x="186.8" y="137.3">deg</text>
<text x="20.1" y="142.5">Magnetic field induced</text>
<text x="156.7" y="142.5">0.005</text>
<text x="183.7" y="142.5">deg/mT</text>
<text x="20.1" y="147.8">Voltage supply induced</text>
<text x="173" y="147.8">0.3</text>
<text x="185.1" y="147.8">deg/V</text>
<text x="20.1" y="153.1">Absolute Output – PWM</text>
<text x="20.1" y="158.3">PWM frequency</text>
<text x="67.3" y="158.3">Fpwm</text>
<text x="143.9" y="158.3">840</text>
<text x="158.2" y="158.3">970</text>
<text x="171.5" y="158.3">1090</text>
<text x="187.6" y="158.3">Hz</text>
<text x="20.1" y="163.6">PWM resolution</text>
<text x="144.9" y="163.6">13</text>
<text x="157.7" y="163.6">13.8</text>
<text x="172" y="163.6">14.0</text>
<text x="187.8" y="163.6">bit</text>
<text x="20.1" y="168.8">Incremental Output – ABZ</text>
<text x="20.1" y="174.1">ABZ update rate</text>
<text x="20.1" y="179.3">Resolution - edges per</text>
<text x="159.2" y="174.1">16</text>
<text x="186.1" y="174.1">MHz</text>
<text x="20.1" y="183.4">turn</text>
<text x="81.8" y="181.4">Programmable</text>
<text x="145.9" y="181.4">4</text>
<text x="171.5" y="181.4">4096</text>
<text x="20.1" y="188.7">Pulses per channel per</text>
<text x="66.7" y="190.7">PPT+1</text>
<text x="81.8" y="190.7">Programmable</text>
<text x="145.9" y="190.7">1</text>
<text x="171.5" y="190.7">1024</text>
<text x="20.1" y="192.7">turn</text>
<text x="20.1" y="198">ABZ hysteresis</text>
<text x="70.9" y="198">H</text>
<text x="173" y="198">0.1</text>
<text x="186.8" y="198">deg</text>
<text x="81.8" y="203.2">For PPT = 1023, between 0 and</text>
<text x="20.1" y="209.9">Systematic jitter</text>
<text x="81.8" y="207.3">100krpm, up to 60mT</text>
<text x="173.5" y="205.2">11</text>
<text x="188.1" y="205.2">%</text>
<text x="81.8" y="212.5">For PPT = 127, between 0 and</text>
<text x="174.4" y="214.6">7</text>
<text x="188.1" y="214.6">%</text>
<text x="81.8" y="216.6">100krpm</text>
<text x="81.8" y="221.8">For PPT = 255, between 0 and</text>
<text x="81.8" y="225.9">100krpm</text>
<text x="173" y="223.9">4.2</text>
<text x="188.1" y="223.9">%</text>
<text x="20.1" y="228.5">Random jitter (3σ)</text>
<text x="81.8" y="231.2">For PPT = 127, between 0 and</text>
<text x="173" y="233.2">0.5</text>
<text x="188.1" y="233.2">%</text>
<text x="81.8" y="235.2">100krpm</text>
<text x="20.1" y="240.5">Overall ABZ jitter</text>
<text x="81.8" y="240.5">Up to 60mT</text>
<text x="173" y="240.5">0.2</text>
<text x="186.8" y="240.5">deg</text>
</g>
<g font-size="2.8">
<text x="19" y="264.7">MA730 Rev. 1.01</text>
<text x="19" y="267.9">10/13/2017</text>
<text x="45.4" y="267.9">MPS Proprietary Information. Patent Protected. Unauthorized Photocopy and Duplication Prohibited.</text>
<text x="91.1" y="264.7">www.MonolithicPower.com</text>
<text x="195.3" y="264.7">5</text>
<text x="86.4" y="271.2">© 2017 MPS. All Rights Reserved.</text>
</g>
<g font-size="2.3">
<text x="43.8" y="76.1">(4)</text>
<text x="33.4" y="81.3">(4)</text>
<text x="55" y="86.6">(4)</text>
<text x="33" y="110.4">(5)</text>
<text x="53" y="125">(5)</text>
<text x="34.4" y="134.9">(5)</text>
<text x="56.2" y="140.8">(5)</text>
<text x="57.5" y="146">(5)</text>
<text x="44.8" y="196.2">(5)</text>
<text x="46" y="208.1">(5)</text>
<text x="47.7" y="238.7">(5)</text>
</g>
</svg>
